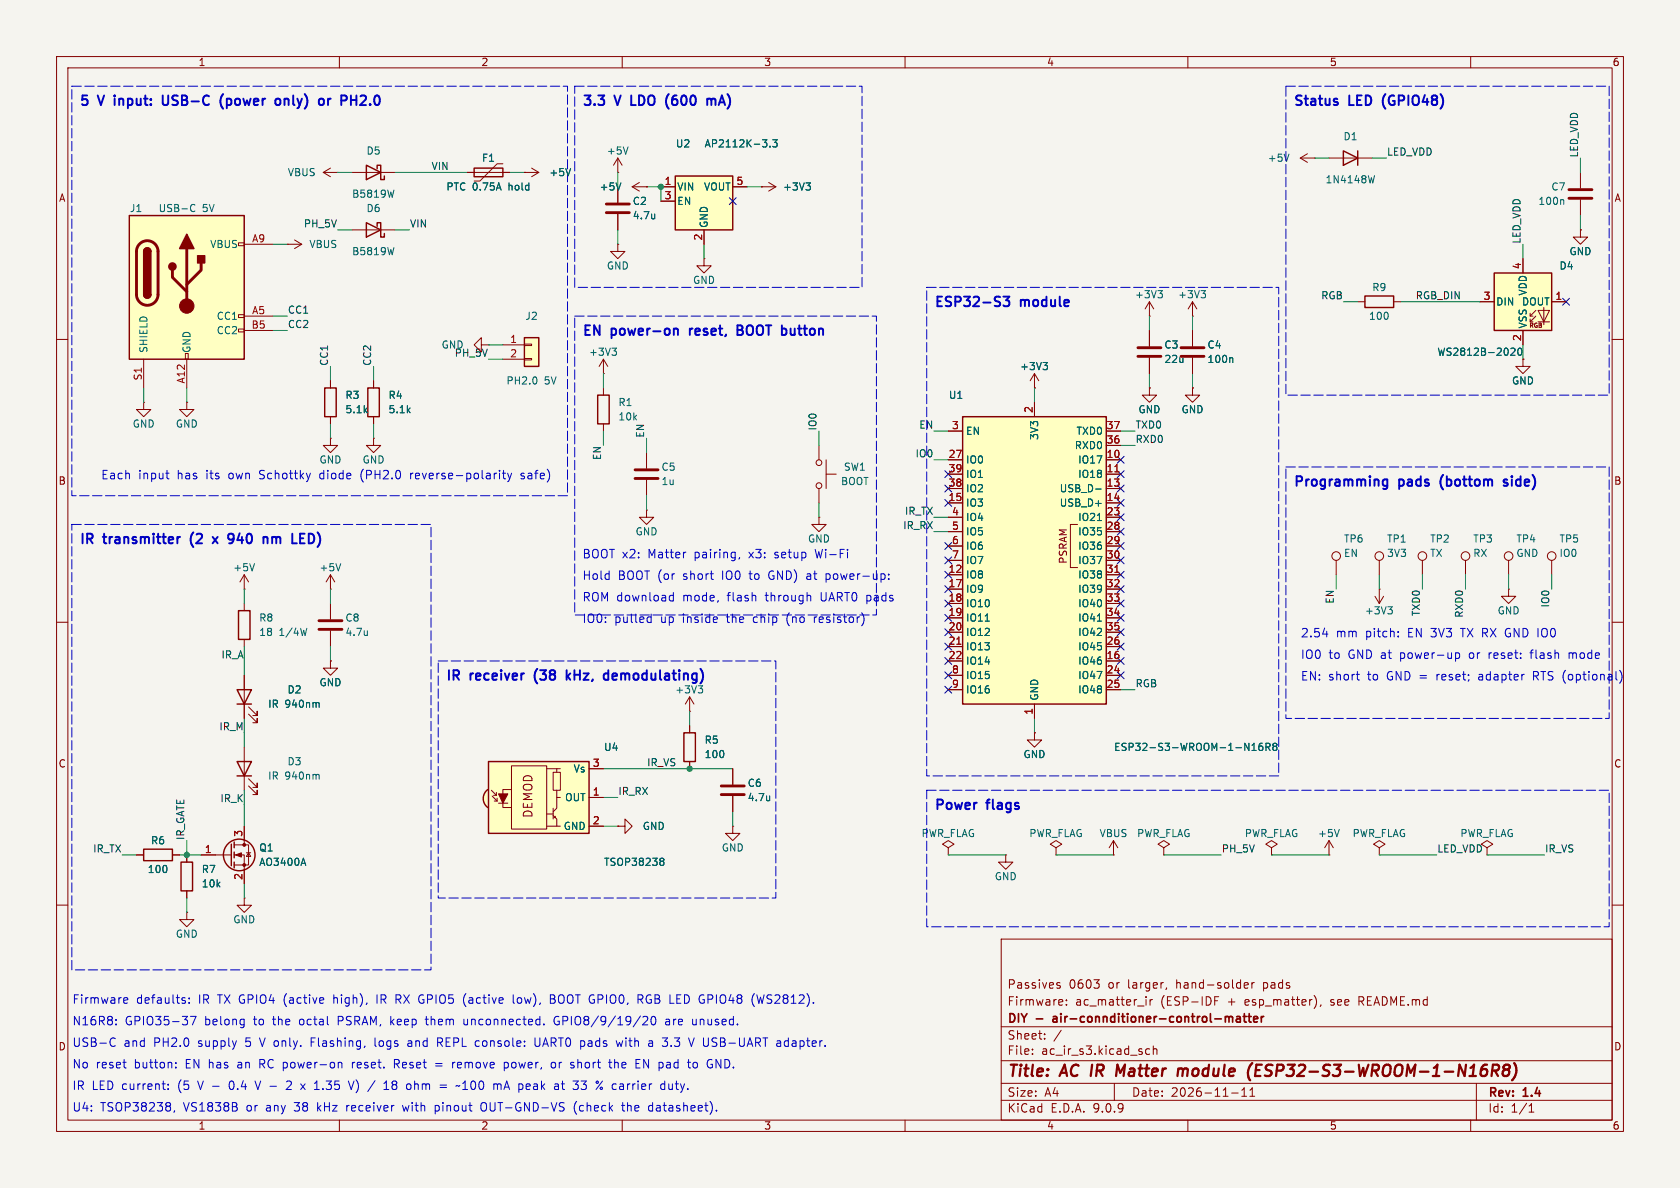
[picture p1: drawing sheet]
<svg xmlns="http://www.w3.org/2000/svg" width="297mm" height="210mm" viewBox="0 0 297 210" stroke-linecap="round" stroke-linejoin="round" font-family="sans-serif">
<path d="M0 0h297v210h-297z" fill="#f5f4ef" stroke="#f5f4ef" stroke-width=".18"/>
<g fill="none" stroke="#840000" stroke-width=".18">
<path d="M10 10h277v190h-277zM12 12h273v186h-273zM60 10v2M110 10v2M160 10v2M210 10v2M260 10v2M134.6 33h.1M134.6 33h2.6M135.9 32.3l1.3 .7M137.2 33l-1.3 .8M124.5 45.7v1.3h1.2l-1.2 1.3-1.3-1.3h1.3"/>
<path d="M124.5 45.7h.1M10 60h2M106.7 66h.1M106.7 63.5v2.5M106.7 68.6v1.3M106.7 74.9v1.3M106.7 63.5l-.8 1.3M106.7 63.5l.7 1.3M285 60h2M114.3 90.2v1.2h1.3l-1.3 1.3-1.3-1.3h1.3M114.3 90.2h.1M114.3 80v2.8"/>
<path d="M114.3 84.8v2.8M10 110h2M43.2 104.1h.1M43.2 101.6v2.5M43.2 106.7v1.3M43.2 113v1.3M43.2 119.4v7.6M43.2 101.6l-.8 1.3M43.2 101.6l.7 1.3M285 110h2M43.2 132.1v7.6M43.9 138.9l1.6 1.6v-.8v.8h-.8"/>
<path d="M43.9 137.7l1.6 1.5v-.8v.8h-.8M43.9 126.2l1.6 1.6v-.8v.8h-.8M43.9 125l1.6 1.5v-.8v.8h-.8M182.9 129.5v1.3h1.2l-1.2 1.3-1.3-1.3h1.3M182.9 129.5h.1M24.1 151.1h1.3M30.5 151.1h1.2M35.6 151.1h5.3M41.4 149.4h2.5v3.5h-2.5M41.4 151.1h1.8v5.1M43.2 158.8v1.2h1.2l-1.2 1.3-1.3-1.3h1.3M43.2 158.8h.1"/>
<path d="M43.2 146.1v3.3M43.6 150.7h.7M43.9 150.7l.4 .7h-.7zM167.6 149.9l1.1-.7-1.1-.6-1 .6 1 .7v1.2M167.6 151.1h.1M186.7 149.9l1-.7-1-.6-1 .6 1 .7v1.2M186.7 151.1h.1M196.8 151.1h.1M196.8 148.6l-.7 1.3M196.8 148.6l.8 1.3M196.8 148.6v2.5M205.7 149.9l1.1-.7-1.1-.6-1 .6 1 .7v1.2"/>
<path d="M205.7 151.1h.1M10 160h2M33 161.3v1.3h1.3l-1.3 1.2-1.3-1.2h1.3M33 161.3h.1M177 166h108v32h-108zM186.9 174.1l.5 .2 .1 .1-.1 .2-.4 .1M186.9 173.8h.5M187.8 176.8l.1 .3-.7 .1M188.5 177.6v.1M188.5 176.8v.1M193.4 173.2h.9l-.5 .6M194.2 173.9v.7"/>
<path d="M202.6 176.2v.1M202.6 176.7v1M203.3 176.7v1M203.7 176.7l-.2 .1-.2 .2M206.2 174.6l-.1 .3M214.7 176.9h.5M214.7 176.2h.8M220 174.5l.2 .2 .4-.1M220 173.9l.2-.2h.3l.2 .2v.2l-.7 .1M221.3 173.7v1M221.7 173.7l-.2 .1-.2 .2M232.6 176.4l.1 .6-.1 .8"/>
<path d="M233.5 177.6l-.1 .3M285 160h2M60 198v2M110 198v2M160 198v2M177 194.5h108M177 191.5h108M177 187.5h108M177 181.5h108M182.5 186.3v.1M182.5 185.5v.1M184.7 183.6v.1"/>
<path d="M184.7 182.8v.1M187.6 182.1l-1.3 2M197 191.5v3M203.2 185.5l-.4-.1-.3 .3v.4l.2 .2h.5M203.9 185.5l.2-.1 .4 .1v.9M203.9 184.9v1.5M210 198v2M217.7 193.2h1.2M219.5 193.8h.9M219.5 192.7l.5-.4v1.5M221 193.8h.8M221 192.7l.4-.4v1.5"/>
<path d="M260 198v2M261 191.5v6.5M270.3 196.6h.9M270.3 195.5l.4-.4v1.5"/>
</g>
<g fill="none" stroke="#840000" stroke-width=".4">
<path d="M197.6 188.2l.4 1.4 .9-1.4M208.4 189l.5-.1 .2 .3M209.1 189.2l-.1 1M209.9 189a.5 .5 0 0 0-.8 .2M221.4 187.9l-.1 .1M222 189.2h.7M223.1 188.2h-1l-.2 2h.9M263.9 188.2l1 .1a.58 .58 0 0 1-.3 1h-.8M264.3 189.3l.5 .9M266.1 189.1a.65 .65 0 0 0-.3 1 .65 .65 0 0 0 .9-.1 .65 .65 0 0 0 0-.8l-.2-.1M266.1 189.1l-.3-.2v-.3a.64 .64 0 0 1 1.1-.2v.3l-.4 .4M266.1 189.1h.4"/>
<path d="M267.7 187.9a2.32 2.32 0 0 1-.4 3.1"/>
</g>
<path d="M218.6 179.8h.6l.1 .9M219.8 179.7h.5M220 179.2v1.3l.3 .2M220.6 179.7h.6M220.8 179.2v1.3l.4 .2M223 179.7v1M223.4 179.7l-.3 .1-.1 .2M186.2 180.2v.4M219.3 180l-.5 .1a.29 .29 0 0 0-.3 .3 .29 .29 0 0 0 .3 .3l.5-.1M221.6 180.2l.7-.2v-.2l-.5-.1-.2 .2 .1 .7h.6" fill="none" stroke="#840000" stroke-width=".3"/>
<g fill="none" stroke="#840000" stroke-width=".25">
<path d="M105.7 69.9h2v5h-2zM42.2 108h2v5h-2zM41.9 134.6h2.5l-1.2 2.6zM41.9 121.9h2.5l-1.2 2.6zM41.9 137.2h2.5M41.9 124.5h2.5M25.4 150.1h5.1v2h-5.1zM40.9 149.2v3.8M41.4 148.8v1.1M41.4 150.6v1M41.4 152.4v1"/>
<circle cx="42.3" cy="151.1" r="2.79"/>
</g>
<g fill="#840000" stroke="#840000" stroke-width=".18">
<path d="M41.7 151.1l1-.4v.8z"/>
<circle cx="43.2" cy="149.4" r=".25"/>
<circle cx="43.2" cy="152.9" r=".25"/>
</g>
<path d="M142.5 32.3h.8l-.5 .5M143 32.8l.3 .3v.3l-.3 .2M108.2 61.5h.8l-.4 .5M108.7 62l.3 .3v.3l-.3 .2M45 99.6l-.4 1.3M54.2 111.1l-.3 1.2M56.2 136.9l.2 .2v.6M56.2 124.2l.2 .2v.6M53.6 151.7l.5 1.3" fill="none" stroke="#006464" stroke-width=".18"/>
<path d="M112.3 83.1h4M112.3 84.6h4" fill="none" stroke="#840000" stroke-width=".51"/>
<path d="M119.4 31.1h10.1v9.5h-10.1z" fill="#ffffc2"/>
<path d="M119.4 31.1h10.1v9.5h-10.1zM120.9 129.5h2v5.1h-2z" fill="none" stroke="#840000" stroke-width=".25"/>
<g fill="none" stroke="#840000" stroke-width=".18">
<path d="M109.2 30.5h.1M109.2 27.9l-.7 1.3M109.2 27.9l.8 1.3M109.2 27.9v2.6M109.2 33v2.8M109.2 37.8v2.8M111.8 33h2.5M111.8 33l1.2 .8M113 32.3l-1.2 .7M114.3 33h.1M116.8 33h2.6M116.8 35.6h2.6"/>
<path d="M129.5 33h2.6M109.2 43.2v1.3h1.3l-1.3 1.2-1.3-1.2h1.3M109.2 43.2h.1M124.5 40.6v2.6M279.4 40.6v1.3h1.3l-1.3 1.3-1.3-1.3h1.3M279.4 40.6h.1M144.8 78.7v2.6M210.8 68.6v1.3h1.3l-1.3 1.2-1.3-1.2h1.3M210.8 68.6h.1M144.8 91.4v1.3h1.2l-1.2 1.3-1.3-1.3h1.3M144.8 91.4h.1M144.8 86.4v2.5"/>
<path d="M146 83.8h1.8M146 81.3v5.1M121.9 128.3v1.2M121.9 134.6v1.3M129.5 135.9v2.8M109.2 146.1h1.3v-1.3l1.3 1.3-1.3 1.2v-1.2M109.2 146.1h.1M129.5 140.7v2.8"/>
<circle cx="144.8" cy="85.9" r=".51"/>
<circle cx="144.8" cy="81.8" r=".51"/>
</g>
<path d="M109.8 32.3l-.5 1.3M111 26l-.4 1.2M115.7 37.8v.9M115.7 38.6h.1M134.8 24.7h.8l-.4 .5M135.5 25.3v.6M136.1 25.9v.1M136.6 24.7h.8l-.4 .5 .3 .1v.6l-.1 .1-.6-.1M136.1 140.7v.8M136.1 141.4l-.1 .1" fill="none" stroke="#006464" stroke-width=".18"/>
<path d="M107.2 36.1h4.1M107.2 37.6h4.1M127.5 138.9h4.1M127.5 140.5h4.1" fill="none" stroke="#840000" stroke-width=".51"/>
<path d="M170.2 73.7h25.4v50.8h-25.4z" fill="#ffffc2"/>
<path d="M170.2 73.7h25.4v50.8h-25.4z" fill="none" stroke="#840000" stroke-width=".25"/>
<g fill="none" stroke="#840000" stroke-width=".18">
<path d="M203.2 55.9h.1M203.2 53.3v2.6M203.2 58.4v2.8M203.2 53.3l-.8 1.3M203.2 53.3l.8 1.3M210.8 55.9h.1M210.8 53.3l-.7 1.3M210.8 53.3l.8 1.3M210.8 53.3v2.6M210.8 58.4v2.8M167.6 76.2h2.6M182.9 68.6h.1"/>
<path d="M182.9 66v2.6M182.9 71.1v2.6M182.9 66l-.8 1.3M182.9 66l.7 1.3M195.6 76.2h2.5M195.6 78.7h2.5M203.2 68.6v1.3h1.3l-1.3 1.2-1.3-1.2h1.3M203.2 68.6h.1M203.2 63.2v2.8M210.8 63.2v2.8M167.6 81.3h2.6M167.6 83.8h2.6"/>
<path d="M167.6 86.4h2.6M167.6 88.9h2.6M167.6 91.4h2.6M167.6 94h2.6M167.6 96.5h2.6M167.6 99.1h2.6M190.5 92.7h-1.3v7.6h1.3M195.6 81.3h2.5M195.6 83.8h2.5M195.6 86.4h2.5M195.6 88.9h2.5M195.6 91.4h2.5"/>
<path d="M195.6 94h2.5M195.6 96.5h2.5M195.6 99.1h2.5M167.6 101.6h2.6M167.6 104.1h2.6M167.6 106.7h2.6M167.6 109.2h2.6M167.6 111.8h2.6M167.6 114.3h2.6M167.6 116.8h2.6M167.6 119.4h2.6M195.6 101.6h2.5"/>
<path d="M195.6 104.1h2.5M195.6 106.7h2.5M195.6 109.2h2.5M195.6 111.8h2.5M195.6 114.3h2.5M195.6 116.8h2.5M195.6 119.4h2.5M167.6 121.9h2.6M182.9 124.5v2.5M195.6 121.9h2.5"/>
</g>
<g fill="none" stroke="#006464" stroke-width=".18">
<path d="M204.7 51.4h.8l-.4 .5M205.3 51.9l.2 .2v.3l-.2 .2M212.3 51.4h.8l-.4 .5M212.9 51.9l.2 .2v.3l-.2 .2M184.4 64.1h.8l-.4 .5M184.9 64.6l.3 .2v.3l-.3 .2M217.8 63.2l.1 .2v.7M193.7 86.5h1M194 92h.7M174.2 109.8h.7M194 109.8h.7M221.3 132.7h.8"/>
<path d="M221.3 131.8l.4-.4v1.3M223.1 131.4l-.3 .1a.86 .86 0 0 0 0 1.2l.4-.2 .1-.4-.3-.2h-.2l-.3 .2M223.8 132.1l.6-.1 .1-.2v-.3l-.7-.1v1.3M224.1 132.1l.4 .6M225.3 131.9l-.3 .3 .1 .3 .2 .2 .3-.1 .1-.2v-.2l-.2-.3M225.3 131.9l-.3-.2 .3-.3h.2l.2 .2-.2 .3M225.3 131.9h.2"/>
</g>
<path d="M197.1 83.4h.7M169.2 113.9h.7M197.1 101.2h.7" fill="none" stroke="#a90000" stroke-width=".18"/>
<path d="M201.2 61.5h4M201.2 63h4M208.8 61.5h4.1M208.8 63h4.1" fill="none" stroke="#840000" stroke-width=".51"/>
<path d="M264.2 48.3h10.1v10.1h-10.1z" fill="#ffffc2"/>
<g fill="none" stroke="#840000" stroke-width=".18">
<path d="M62.2 30.5h7.6M92.7 30.5h.1M92.7 30.5h2.5M94 29.7l1.2 .8M95.2 30.5l-1.2 .7M229.9 27.9h2.5M229.9 27.9l1.2 .8M231.1 27.2l-1.2 .7M232.4 27.9h.1M234.9 27.9h7.7M279.4 30.5v2.8M279.4 35.3v2.8"/>
<path d="M62.2 40.6h7.6M240 53.3h1.3M246.4 53.3h1.2M261.6 53.3h2.6M269.2 45.7v2.6M269.2 58.4v2.6M270.5 55.9h.5M270.5 56.9h.5M271.5 54.9l-1 1v-.5M271.5 55.9l-1 1v-.5M271.9 54.9h2l-1 2zM271.9 56.9h2"/>
<path d="M272.9 54.4v3M274.3 53.3h2.6M58.4 77.5v1.2h1.3l-1.3 1.3-1.3-1.3h1.3M58.4 77.5h.1M66 67.3v1.3M66 73.7v1.2M85.1 61v-1.3l-1.3 1.3 1.3 1.2v-1.2h1.3M86.4 61h.1M269.2 63.5v1.3h1.3l-1.3 1.2-1.2-1.2h1.2M269.2 63.5h.1M236.2 99.1v2.5M243.8 99.1v2.5"/>
<path d="M251.5 99.1v2.5M259.1 99.1v2.5M266.7 99.1v2.5M274.3 99.1v2.5M58.4 104.1h.1M58.4 101.6l-.7 1.3M58.4 101.6l.8 1.3M58.4 101.6v2.5M243.1 105.4l.7 1.3M243.8 104.1h.1M243.8 104.1v2.6M244.6 105.4l-.8 1.3"/>
<path d="M266.7 104.1v1.3h1.3l-1.3 1.3-1.3-1.3h1.3M266.7 104.1h.1M33 151.1v1.3M33 157.5v1.3M177.8 151.1v1.3h1.3l-1.3 1.3-1.3-1.3h1.3M177.8 151.1h.1M224.8 149.9l1-.7-1-.6-1 .6 1 .7v1.2M224.8 151.1h.1M234.9 151.1h.1M234.9 148.6l-.7 1.3M234.9 148.6l.8 1.3M234.9 148.6v2.5"/>
<path d="M243.8 149.9l1.1-.7-1.1-.6-1 .6 1 .7v1.2M243.8 151.1h.1M262.9 149.9l1-.7-1-.6-1 .6 1 .7v1.2M262.9 151.1h.1"/>
<circle cx="236.2" cy="98.3" r=".76"/>
<circle cx="243.8" cy="98.3" r=".76"/>
<circle cx="251.5" cy="98.3" r=".76"/>
<circle cx="259.1" cy="98.3" r=".76"/>
<circle cx="266.7" cy="98.3" r=".76"/>
<circle cx="274.3" cy="98.3" r=".76"/>
</g>
<path d="M64.8 29.2l2.5 1.3-2.5 1.3zM64.8 39.4l2.5 1.2-2.5 1.3zM66.7 29.8v-.6h.6v2.6h.6v-.7M237.5 26.7l2.5 1.2-2.5 1.3zM240 26.7v2.5M66.7 40v-.6h.6v2.5h.6v-.6M241.3 52.3h5.1v2.1h-5.1zM264.2 48.3h10.1v10.1h-10.1zM65 68.6h2.1v5.1h-2.1zM32 152.4h2v5.1h-2z" fill="none" stroke="#840000" stroke-width=".25"/>
<path d="M69.6 33.6l-.3 1.3M100.9 29.8l-.4 1.3M227.9 27.2l-.4 1.3M243 31.1l-.3 1.2M276.3 35.3l.1 .2v.6M69.6 43.8l-.3 1.2M267.1 61.7l.5-.2 .2 .4-.7 .9h.7M268.5 61.6l.1-.1a.68 .68 0 0 1 .5 .7 .68 .68 0 0 1-.5 .6 .84 .84 0 0 1-.1-1.2zM60.2 99.6l-.4 1.3M245.4 107.3h.7l-.4 .4M245.9 107.7l.2 .3v.3l-.2 .2M236.8 146.6l-.5 1.3" fill="none" stroke="#006464" stroke-width=".18"/>
<path d="M277.4 33.5h4M277.4 35.1h4" fill="none" stroke="#840000" stroke-width=".51"/>
<path d="M92.7 59.7h2.5v5.1h-2.5z" fill="#ffffc2"/>
<path d="M83.8 29.7h5.1v1.5h-5.1zM92.7 59.7h2.5v5.1h-2.5z" fill="none" stroke="#840000" stroke-width=".25"/>
<g fill="none" stroke="#840000" stroke-width=".18">
<path d="M57.1 30.5l1.3 .7M57.1 30.5h2.6M58.4 29.7l-1.3 .8M59.7 30.5h.1M82.5 30.5h7.7M88.9 29h-1l-3.1 3h-1M50.8 43.2h.1M50.8 43.2h2.5M52.1 42.4l1.2 .8M53.3 43.2l-1.2 .7M25.4 71.1v1.3h1.3l-1.3 1.3-1.3-1.3h1.3M25.4 71.1h.1"/>
<path d="M33 71.1v1.3h1.3l-1.3 1.3-1.3-1.3h1.3M33 71.1h.1M88.9 61h3.8M88.9 63.5h3.8M92.7 60.8h1.3v.3h-1.3zM92.7 63.4h1.3v.2h-1.3zM58.4 106.7v2.8M58.4 111.5v2.8"/>
</g>
<path d="M94.9 66.9v.7M64.9 111.5v.8M64.9 112.2v.1" fill="none" stroke="#006464" stroke-width=".18"/>
<path d="M56.4 109.7h4.1M56.4 111.3h4.1" fill="none" stroke="#840000" stroke-width=".51"/>
<path d="M22.9 38.1h20.3v25.4h-20.3z" fill="#ffffc2"/>
<path d="M42.2 42.9h1v.5h-1zM42.2 55.6h1v.5h-1zM42.2 58.2h1v.5h-1zM43.2 43.2h5.1M43.2 55.9h5.1M43.2 58.4h5.1M25.4 63.5v5.1M32.8 62.5h.5v1h-.5zM33 63.5v5.1" fill="none" stroke="#840000" stroke-width=".18"/>
<path d="M22.9 38.1h20.3v25.4h-20.3zM25.4 44.5a.64 .64 0 0 1 .6-.7 .64 .64 0 0 1 .7 .7M25.4 52.1a.64 .64 0 0 0 .6 .6 .64 .64 0 0 0 .7-.6" fill="none" stroke="#840000" stroke-width=".25"/>
<path d="M24.7 43.1a1.9 1.9 0 0 1 2.1-.4 1.9 1.9 0 0 1 1.1 1.8v7.6a1.91 1.91 0 0 1-1.9 1.9 1.91 1.91 0 0 1-1.9-1.9v-7.8l.2-.6zM30.5 47.8v1.2l2.5 2.6M33 43.9v10.2M35.6 46.5v1.3l-2.6 2.5" fill="none" stroke="#840000" stroke-width=".51"/>
<g fill="#840000" stroke="#840000" stroke-width=".25">
<path d="M25.4 44.5h1.3v7.6h-1.3z"/>
<path d="M25.6 44a.64 .64 0 0 1 .7-.1 .64 .64 0 0 1 .4 .6h-1.3z"/>
<path d="M25.4 52.1h1.3a.64 .64 0 0 1-.7 .6 .64 .64 0 0 1-.6-.6z"/>
<path d="M33 41.4l1.3 2.5h-2.6z"/>
<path d="M34.9 45.2h1.3v1.3h-1.3z"/>
<circle cx="30.5" cy="47.1" r=".63"/>
</g>
<circle cx="33" cy="54.1" r="1.27" fill="#840000" stroke="#840000" stroke-width=".18"/>
<path d="M33.9 36.2l.3-.1 .3 .2M34.5 37.3l-.3 .1-.3-.1" fill="none" stroke="#006464" stroke-width=".18"/>
<path d="M86 139.8l.2-.2 1.2 1.6-1.2 1.5a1.97 1.97 0 0 1-.2-2.9z" fill="#ffffc2" stroke="#ffffc2" stroke-width=".18"/>
<path d="M86.4 134.6h17.7v12.7h-17.7z" fill="#ffffc2"/>
<path d="M57.4 68.6h2v5.1h-2zM86.2 139.6a1.97 1.97 0 0 0 0 3.1M86.4 134.6h17.7v12.7h-17.7z" fill="none" stroke="#840000" stroke-width=".25"/>
<g fill="none" stroke="#840000" stroke-width=".18">
<path d="M82.5 30.5h1.3M88.9 30.5h1.3M92.7 30.5h.1M109.2 33v2.8M109.2 37.8v2.8M114.3 33h.1M116.8 33h2.6M116.8 35.6h2.6M129.5 33h2.6M134.6 33h.1M124.5 40.6v2.6M203.2 58.4v2.8"/>
<path d="M210.8 58.4v2.8M261.6 53.3h2.6M269.2 45.7v2.6M269.2 58.4v2.6M274.3 53.3h2.6M279.4 40.6h.1M58.4 67.3v1.3M58.4 73.7v1.2M66 77.5v1.2h1.3l-1.3 1.3-1.2-1.3h1.2M66 77.5h.1M66 67.3v1.3M66 73.7v1.2"/>
<path d="M167.6 76.2h2.6M182.9 68.6h.1M182.9 71.1v2.6M195.6 76.2h2.5M195.6 78.7h2.5M203.2 68.6h.1M203.2 63.2v2.8M210.8 68.6h.1M210.8 63.2v2.8M269.2 63.5h.1M167.6 81.3h2.6M167.6 83.8h2.6"/>
<path d="M167.6 86.4h2.6M167.6 88.9h2.6M167.6 91.4h2.6M167.6 94h2.6M167.6 96.5h2.6M167.6 99.1h2.6M195.6 81.3h2.5M195.6 83.8h2.5M195.6 86.4h2.5M195.6 88.9h2.5M195.6 91.4h2.5M195.6 94h2.5"/>
<path d="M195.6 96.5h2.5M195.6 99.1h2.5M43.2 119.4v2.5M58.4 116.8v1.3h1.3l-1.3 1.3-1.3-1.3h1.3M58.4 116.8h.1M167.6 101.6h2.6M167.6 104.1h2.6M167.6 106.7h2.6M167.6 109.2h2.6M167.6 111.8h2.6M167.6 114.3h2.6M167.6 116.8h2.6"/>
<path d="M167.6 119.4h2.6M195.6 101.6h2.5M195.6 104.1h2.5M195.6 106.7h2.5M195.6 109.2h2.5M195.6 111.8h2.5M195.6 114.3h2.5M195.6 116.8h2.5M195.6 119.4h2.5M43.2 124.5v2.5M86.9 139.7l.9 .9M90.4 135.4h6.2v11.2h-6.2z"/>
<path d="M90.4 139.6h-1.5v3.1h1.5M96.6 135.9h1.8M97.8 136.5h1.3v3.2h-1.3zM98.4 139.7v1.3M99.1 135.9h-.7v.6M104.1 135.9h2.6M121.9 125.7h.1M121.9 123.2l-.7 1.3M121.9 123.2l.8 1.3M121.9 123.2v2.5M121.9 128.3v1.2M121.9 134.6v1.3"/>
<path d="M129.5 135.9v2.8M167.6 121.9h2.6M182.9 129.5h.1M182.9 124.5v2.5M195.6 121.9h2.5M24.1 151.1h1.3M30.5 151.1h1.2M33 151.1v1.3M33 157.5v1.3M35.6 151.1h2.5M43.2 146.1v2.5M43.2 153.7v2.5"/>
<path d="M87 140.7l.9 .9M87.2 140.6h.6M87.4 141.6h.5M87.8 140.1v.5M87.9 141.1v.5M88.1 142h1.7M96.6 146.1h1.8M96.6 143.9h1.2M97.8 144.1l.6 .7v1.3h.7M97.8 142.9v1.9M98.2 144.3v.2h-.3M99.1 141h-.7v1.9l-.6 .6"/>
<path d="M104.1 146.1h2.6M104.1 141h2.6M109.2 146.1h.1M129.5 146.1v1.2h1.3l-1.3 1.3-1.2-1.3h1.2M129.5 146.1h.1M129.5 140.7v2.8"/>
</g>
<path d="M88.1 140.3h1.7l-.9 1.7z" fill="#840000" stroke="#840000" stroke-width=".18"/>
<g fill="none" stroke="#006464" stroke-width=".18">
<path d="M100.9 29.8l-.4 1.3M109.8 32.3l-.5 1.3M115.7 37.8v.9M115.7 38.6h.1M134.8 24.7h.8l-.4 .5M135.5 25.3v.6M136.1 25.9v.1M136.6 24.7h.8l-.4 .5 .3 .1v.6l-.1 .1-.6-.1M142.5 32.3h.8l-.5 .5M143 32.8l.3 .3v.3l-.3 .2M184.4 64.1h.8l-.4 .5M184.9 64.6l.3 .2v.3l-.3 .2"/>
<path d="M217.8 63.2l.1 .2v.7M267.1 61.7l.5-.2 .2 .4-.7 .9h.7M268.5 61.6l.1-.1a.68 .68 0 0 1 .5 .7 .68 .68 0 0 1-.5 .6 .84 .84 0 0 1-.1-1.2zM193.7 86.5h1M194 92h.7M174.2 109.8h.7M194 109.8h.7M56.2 124.2l.2 .2v.6M124 121.7l.2 .3v.3l-.2 .2M221.3 132.7h.8M221.3 131.8l.4-.4v1.3M223.1 131.4l-.3 .1a.86 .86 0 0 0 0 1.2l.4-.2 .1-.4-.3-.2h-.2l-.3 .2"/>
<path d="M223.8 132.1l.6-.1 .1-.2v-.3l-.7-.1v1.3M224.1 132.1l.4 .6M225.3 131.9l-.3 .3 .1 .3 .2 .2 .3-.1 .1-.2v-.2l-.2-.3M225.3 131.9l-.3-.2 .3-.3h.2l.2 .2-.2 .3M225.3 131.9h.2M53.6 151.7l.5 1.3M116.9 151.7h.2l.3 .3-.3 .3M116.9 152.3h.2M117.1 152.3l.3 .2v.2l-.1 .2-.4 .1M136.1 140.7v.8M136.1 141.4l-.1 .1"/>
</g>
<g fill="none" stroke="#009600" stroke-width=".18">
<path d="M59.7 30.5h2.5M69.8 30.5h12.7M90.2 30.5h2.5M109.2 30.5v2.5M114.3 33h2.5v2.6M132.1 33h2.5M232.4 27.9h2.5M242.6 27.9h2.5M279.4 27.9v2.6M279.4 38.1v2.5M48.3 55.9h2.5M48.3 43.2h2.5"/>
<path d="M48.3 58.4h2.5M59.7 40.6h2.5M69.8 40.6h2.6M109.2 40.6v2.6M124.5 43.2v2.5M203.2 55.9v2.5M210.8 55.9v2.5M237.5 53.3h2.5M247.6 53.3h14M269.2 43.2v2.5M25.4 68.6v2.5M33 68.6v2.5"/>
<path d="M58.4 64.8v2.5M58.4 74.9v2.6M66 64.8v2.5M66 74.9v2.6M86.4 63.5h2.5M86.4 61h2.5M106.7 66v2.6M106.7 76.2v2.5M114.3 77.5v2.5M144.8 76.2v2.5M165.1 76.2h2.5M182.9 68.6v2.5"/>
<path d="M198.1 76.2h2.6M198.1 78.7h2.6M203.2 66v2.6M210.8 66v2.6M269.2 61v2.5M114.3 87.6v2.6M144.8 88.9v2.5M165.1 94h2.5M165.1 81.3h2.5M165.1 91.4h2.5M43.2 104.1v2.6M43.2 114.3v5.1"/>
<path d="M58.4 104.1v2.6M58.4 114.3v2.5M236.2 101.6v2.5M243.8 101.6v2.5M251.5 101.6v2.5M259.1 101.6v2.5M266.7 101.6v2.5M274.3 101.6v2.5M43.2 127v5.1M43.2 139.7v6.4M106.7 135.9h22.8M121.9 125.7v2.6"/>
<path d="M182.9 127v2.5M198.1 121.9h2.6M21.6 151.1h2.5M31.7 151.1h3.9M33 148.6v2.5M33 158.8v2.5M43.2 156.2v2.6M106.7 141h2.5M106.7 146.1h2.5M129.5 143.5v2.6M167.6 151.1h10.2M186.7 151.1h10.1"/>
<path d="M205.7 151.1h10.2M224.8 151.1h10.1M243.8 151.1h10.2M262.9 151.1h10.1"/>
</g>
<g fill="none" stroke="#000084" stroke-width=".18">
<path d="M128.9 35l1.2 1.2M130.1 35l-1.2 1.2M276.3 52.7l1.2 1.2M277.5 52.7l-1.2 1.2M167 98.5l1.2 1.2M167 95.9l1.2 1.2M167 88.3l1.2 1.2M167 85.8l1.2 1.2M167 83.2l1.2 1.2M168.2 98.5l-1.2 1.2M168.2 95.9l-1.2 1.2M168.2 88.3l-1.2 1.2"/>
<path d="M168.2 85.8l-1.2 1.2M168.2 83.2l-1.2 1.2M197.5 98.5l1.2 1.2M197.5 95.9l1.2 1.2M197.5 88.3l1.2 1.2M197.5 85.8l1.2 1.2M197.5 83.2l1.2 1.2M197.5 80.7l1.2 1.2M197.5 93.4l1.2 1.2M197.5 90.8l1.2 1.2M198.7 98.5l-1.2 1.2M198.7 95.9l-1.2 1.2"/>
<path d="M198.7 88.3l-1.2 1.2M198.7 83.2l-1.2 1.2M198.7 85.8l-1.2 1.2M198.7 80.7l-1.2 1.2M198.7 93.4l-1.2 1.2M198.7 90.8l-1.2 1.2M167 106.1l1.2 1.2M167 103.5l1.2 1.2M167 101l1.2 1.2M167 108.6l1.2 1.2M167 113.7l1.2 1.2M167 116.2l1.2 1.2"/>
<path d="M167 118.8l1.2 1.2M167 111.2l1.2 1.2M168.2 106.1l-1.2 1.2M168.2 103.5l-1.2 1.2M168.2 101l-1.2 1.2M168.2 118.8l-1.2 1.2M168.2 108.6l-1.2 1.2M168.2 113.7l-1.2 1.2M168.2 116.2l-1.2 1.2M168.2 111.2l-1.2 1.2M197.5 118.8l1.2 1.2M197.5 101l1.2 1.2"/>
<path d="M197.5 103.5l1.2 1.2M197.5 106.1l1.2 1.2M197.5 108.6l1.2 1.2M197.5 111.2l1.2 1.2M197.5 113.7l1.2 1.2M197.5 116.2l1.2 1.2M198.7 118.8l-1.2 1.2M198.7 101l-1.2 1.2M198.7 103.5l-1.2 1.2M198.7 106.1l-1.2 1.2M198.7 108.6l-1.2 1.2M198.7 111.2l-1.2 1.2"/>
<path d="M198.7 113.7l-1.2 1.2M198.7 116.2l-1.2 1.2M167 121.3l1.2 1.2M168.2 121.3l-1.2 1.2"/>
</g>
<g fill="none" stroke="#0000c2" stroke-width=".18">
<path d="M29.3 83.6h.6M29.6 84.6h.3M63.9 83.6v1M72.6 83.6v1M72.9 83.6l-.3 .3M88.8 83.6h.6M89 83.1v1.3l.4 .2M89.7 83.6l.4 1M90.1 84.6l-.1 .4-.3 .1M90.5 83.6l-.4 1M92.1 84.6h.4M92.5 83.6l-.3 .1-.1 .2 .1 .2h.3"/>
<path d="M130.8 98.5l-.2 .3M114.7 109l.4 .1M115.1 108.5v1.5M115.1 110h-.4M118.5 106.2h.5M118.5 105.3h.5M119 104.7v1.5M142.7 101.9v.5M143.3 105.3v.9M144 109v1M144.1 109.1l-.1 .2M146 101.4v1.5"/>
<path d="M146 102.4h.5M146.5 101.4l-.5 .1M152.7 109v1M157.1 102.3v.1M157.1 101.5v.1M233.8 112.1h1M239.8 119.2h.5M247.2 112.4v.2M247.2 111.7v.1M257.3 115.4v1.5M257.3 115.5l.5-.1 .2 .3v.4l-.1 .2h-.6M270.5 115.4h.5"/>
<path d="M271.1 119.5h.6M271.7 118.7h-.6v1.5M277.4 115.4v1M277.6 115.4l-.2 .1M286.4 118.6a1.76 1.76 0 0 1 0 2.1M240 120.1l.3 .1M21.9 177.3h.6M21.9 176.4h.5l.2 .3-.7 .2M32.4 176.9h.3l.1 .2-.2 .3h-.3M32.4 176.4h.3M33.4 177.2v.2M33.4 176.4v.2"/>
<path d="M33.7 179.7h1l-.7 1.5M66.7 175.9v1.5M75.4 179.7v1.3l.2 .2M82 177.3l.4 .6M82.4 175.6l-.4 .7M90.7 175.9v1.2l.2 .3M97.3 176.6h.5M97.8 176.6l.3-.3-.1-.3-.2-.1h-.5v1.5h.6l.3-.3M97.8 176.6l.4 .3M98.7 179.7a.75 .75 0 0 0-.8 .7 .75 .75 0 0 0 .7 .8M112.8 175.9h.6l.3 .2-.2 .5h-.7M113.2 176.6l.5 .8"/>
<path d="M113.7 179.8l.5-.1 .2 .1 .1 .3-.9 1.1h.9M115.2 179.8l.2-.1a.81 .81 0 0 1 .6 .6 .81 .81 0 0 1-.3 .8l-.1 .1a.81 .81 0 0 1-.4-1.4zM133.8 175.9l.4 1.5 .2-1.1 .3 1.1M19.7 183.5h.4l.3 .1M20.4 184.8l-.3 .2-.4-.1M20.5 181v.2M20.5 180.2v.2M21.7 187.8h.6M22.2 188.8h.1M28.7 191.6h.5M29.1 192.6h.1M29.7 192.5v.1"/>
<path d="M29.7 191.7v.1M30.9 196.3l-.2 .3M31.1 188.6v.2M31.1 187.9v.1M43 180.2h.2M43.2 180.2l-.1 1.3M43.2 181.1l-.2 .1M45.1 191.1l.5 1.5M51.2 191.1l-.5 .1M51.4 191.7l-.8 .9h.9M53.2 191.6l.7 1M53.9 191.6l-.7 1"/>
<path d="M55 184.2h.5M55.6 192.6h.8M55.7 183.5h-.7v1.5M60 187.8l.4 .1v.1v.8M61.3 195.4v1M61.4 195.5l-.1 .2M61.6 191.1l.5 1.5 .5-1.5M62.3 187.8v1M62.6 187.8l-.3 .3M66.3 183.5v1.3l.2 .2M66.3 191l-1.3 2M67.9 192.6h.8"/>
<path d="M67.9 191.5l.4-.4v1.5M69.7 188.1h.6M70.1 188.1l.5 .7M70.3 187.3h-.6v1.5M71.2 195.4l.2 1M72.6 184h-.4M72.7 184.4h-.4a.29 .29 0 0 0-.2 .3 .29 .29 0 0 0 .2 .3h.4M75.2 180.2h.5M76.9 195.4v1.5M76.9 196.3l.5 .1M77 188h1.2M77 188.4h1.2"/>
<path d="M77.4 184.3h.5M77.4 195.4l-.5 .1M77.7 184.3l.5 .7M77.8 191.8h1.1M77.8 192.2h1.1M77.9 183.5h-.5v1.5M80 187.8v1M80.4 187.8l-.2 .1-.2 .2M81.8 192.6h.9M81.8 191.5l.4-.4v1.5M82 180.2v.8l.1 .1 .3 .1M85.7 194.9a.5 .5 0 0 0-.7 .5v.5a.5 .5 0 0 0 .7 .5"/>
<path d="M88.4 191.6l.2 .2v.8M89.2 187.9l.4-.1 .3 .3v.4l-.2 .2h-.5M89.2 187.8v1.5M94.6 183.5v1.2l.3 .3 .4-.1 .1-.2v-1.2M96.2 181v.2M97.6 187.9l.3-.1 .3 .3v.4l-.3 .3-.3-.1-.2-.2v-.4zM99.2 191.6h.6M99.5 192.5l.3 .1M101.9 194.7a1.72 1.72 0 0 0 0 2.3M102.7 191.1h1l-.5 .6h.3l.2 .3M103.7 192.3l-.3 .3h-.5M107.6 187.8h.6"/>
<path d="M108 188.8h.2M108.7 187.3v1.5M109.1 187.8l-.4 .1M109.9 195.4h.5M110.1 184l-.3 1-.3-.7-.3 .7M110.1 194.9v1.3l.3 .2M113.8 188.8v-1.5l.9 1.5M114.9 184h.3l.2 .2v.8M114.9 195.4l.5 .1M115.4 184.9l-.5 .1M115.4 184.3l-.5 .1M115.4 194.9v1.5"/>
<path d="M115.4 196.3l-.5 .1M117.7 180.2h.5l.2 .2M118.2 191.6l.1 .9 .4 .1 .2-.1M118.4 180.5l-.5 .1a.29 .29 0 0 0-.3 .3 .29 .29 0 0 0 .3 .3l.5-.1M118.7 184.8v.2M118.9 191.6v1M119.4 191.6h.5M122.8 187.8l.4 .1 .1 .2-.1 .5-.4 .2M123.1 181l-.4 .2M123.1 180.2v1M126.6 188.8v-1.5l.8 1.5M139.4 184h-.5l-.2 .3v.4l.1 .2h.6"/>
</g>
<g fill="none" stroke="#0000c2" stroke-width=".34">
<path d="M20.3 16.9v.1M20.3 17.4v1.2M28.8 16.9v1.4l.3 .3 .5-.1M39.5 16.6a1.95 1.95 0 0 0 0 2.6M40.1 18.5l.5 .1M40.1 17.4v1.7M40.6 17.4l-.5 .1M50.3 17.4v1.2M50.8 17.4l-.5 .2M58 17.4v1.2M58.5 17.4l-.3 .1-.2 .3M64 16.9l-.3 .1"/>
<path d="M64.6 17.6l-.9 1h1M111.6 16.9v1.7h.8M118 18.9l.2 .3M118.2 16.6l-.2 .4M125 17.4v1.2M125 17.6a.42 .42 0 0 1 .8 .1M125.8 17.7l.2-.3 .4 .1 .1 .2M125.8 17.7v.9M119.4 58.1l.4 .1 .1 .1v.9M122 58.1v1.1M122 58.2v.2M130.4 58.3h.5"/>
<path d="M130.9 58.3l.3 .1M131.2 57.7l-.3-.2h-.5v1.7l.8-.1M131.2 58.2l-.3 .1M177.4 52.4h1l-.5 .7a.46 .46 0 0 1 .5 .3v.4l-.1 .3h-.7l-.2-.1M31.8 94.9l-.3 .1M37.6 94.9l.9 1.1M38.5 94.9l-.9 1.1M41.2 94.5v1.1M41.3 95.1l-.1 .1M47.1 94.9l.2 .3v.8M48.1 94.9v1.1M48.8 95a.46 .46 0 0 0-.7 .1"/>
<path d="M53.1 95.2h.5M53.1 96h.8M53.1 94.3h.8M244.6 85.8h.7M244.6 84.8h.7M245.3 84.8v1.3a.46 .46 0 0 1-.8 .3M266.5 84.8h-.4l-.3 .2 .1 .2 .6 .2v.4h-.7M100.2 118.5v1.7M100.3 119.5l.5 .7M100.8 119l-.6 .7M107.1 119l.4 .1M107.5 118.5v1.7"/>
<path d="M107.5 120.1l-.4 .1"/>
</g>
<path d="M12.7 15.2h87.6v72.4h-87.6zM101.6 15.2h50.8v35.6h-50.8zM227.3 15.2h57.2v54.7h-57.2zM101.6 55.9h53.3v52.8h-53.3zM163.8 50.8h62.3v86.4h-62.3zM12.7 92.7h63.5v78.8h-63.5zM227.3 82.6h57.2v44.4h-57.2zM77.5 116.8h59.7v42h-59.7zM163.8 139.7h120.7v24.1h-120.7z" fill="none" stroke="#0000c2" stroke-width=".18" stroke-dasharray="1.7 .6"/>
<path d="M197.1 83.4h.7M169.2 113.9h.7M197.1 101.2h.7" fill="none" stroke="#a90000" stroke-width=".18"/>
<g fill="#009600" stroke="#009600" stroke-width=".18">
<circle cx="121.9" cy="135.9" r=".46"/>
<circle cx="116.8" cy="33" r=".46"/>
<circle cx="33" cy="151.1" r=".46"/>
</g>
<g font-size="2.8" fill="#840000">
<text x="178" y="190.9">Title:</text>
<text x="187.7" y="190.9">AC IR</text>
<text x="199" y="190.9">Matter</text>
<text x="210.6" y="190.9">module</text>
<text x="223.8" y="190.9">(ESP32-S3-WROOM-1-N16R8)</text>
</g>
<g font-size="2.4" fill="#0000c2">
<text x="14" y="18.8">5</text>
<text x="17.6" y="18.8">V</text>
<text x="21" y="18.8">input:</text>
<text x="30.2" y="18.8">USB-C</text>
<text x="41.1" y="18.8">(power</text>
<text x="51.5" y="18.8">only)</text>
<text x="59.9" y="18.8">or</text>
<text x="64.5" y="18.8">PH2.0</text>
<text x="102.9" y="18.8">3.3</text>
<text x="108.9" y="18.8">V</text>
<text x="112.3" y="18.8">LDO</text>
<text x="119.2" y="18.8">(600</text>
<text x="127.1" y="18.8">mA)</text>
<text x="228.6" y="18.8">Status</text>
<text x="238.6" y="18.8">LED</text>
<text x="245.2" y="18.8">(GPIO48)</text>
<text x="102.9" y="59.4">EN</text>
<text x="108.2" y="59.4">power-on</text>
<text x="122.7" y="59.4">reset,</text>
<text x="131.8" y="59.4">BOOT</text>
<text x="140.3" y="59.4">button</text>
<text x="165.1" y="54.4">ESP32-S3</text>
<text x="180.5" y="54.4">module</text>
<text x="228.6" y="86.1">Programming</text>
<text x="247.4" y="86.1">pads</text>
<text x="255.4" y="86.1">(bottom</text>
<text x="267.3" y="86.1">side)</text>
<text x="14" y="96.3">IR</text>
<text x="18.5" y="96.3">transmitter</text>
<text x="34.4" y="96.3">(2</text>
<text x="39.2" y="96.3">x</text>
<text x="42.5" y="96.3">940</text>
<text x="49.3" y="96.3">nm</text>
<text x="55.1" y="96.3">LED)</text>
<text x="78.7" y="120.4">IR</text>
<text x="83.2" y="120.4">receiver</text>
<text x="95.2" y="120.4">(38</text>
<text x="101.6" y="120.4">kHz,</text>
<text x="108.9" y="120.4">demodulating)</text>
<text x="165.1" y="143.3">Power</text>
<text x="174.6" y="143.3">flags</text>
</g>
<g font-size="2.1" fill="#0000c2">
<text x="17.8" y="84.8">Each</text>
<text x="24.4" y="84.8">input</text>
<text x="31.4" y="84.8">has</text>
<text x="36.6" y="84.8">its</text>
<text x="40.7" y="84.8">own</text>
<text x="46.3" y="84.8">Schottky</text>
<text x="57.1" y="84.8">diode</text>
<text x="64.5" y="84.8">(PH2.0</text>
<text x="73.4" y="84.8">reverse-polarity</text>
<text x="93.1" y="84.8">safe)</text>
<text x="102.9" y="98.8">BOOT x2:</text>
<text x="114.6" y="98.8">Matter</text>
<text x="122.9" y="98.8">pairing,</text>
<text x="132.7" y="98.8">x3:</text>
<text x="137.4" y="98.8">setup</text>
<text x="144.7" y="98.8">Wi-Fi</text>
<text x="102.9" y="106.4">ROM download</text>
<text x="102.9" y="102.6">Hold</text>
<text x="109.2" y="102.6">BOOT (or</text>
<text x="120.8" y="106.4">mode,</text>
<text x="120.9" y="102.6">short</text>
<text x="127.9" y="102.6">IO0</text>
<text x="128.8" y="106.4">flash</text>
<text x="132.9" y="102.6">to</text>
<text x="135.6" y="106.4">through</text>
<text x="136.5" y="102.6">GND)</text>
<text x="143.3" y="102.6">at</text>
<text x="145.5" y="106.4">UART0 pads</text>
<text x="146.8" y="102.6">power-up:</text>
<text x="102.9" y="110.2">IO0:</text>
<text x="108.6" y="110.2">pulled</text>
<text x="116.8" y="110.2">up</text>
<text x="120.8" y="110.2">inside</text>
<text x="128.8" y="110.2">the</text>
<text x="133.6" y="110.2">chip</text>
<text x="139.6" y="110.2">(no</text>
<text x="144.6" y="110.2">resistor)</text>
<text x="229.9" y="112.8">2.54</text>
<text x="236.2" y="112.8">mm</text>
<text x="241.5" y="112.8">pitch:</text>
<text x="249.1" y="112.8">EN 3V3</text>
<text x="258.7" y="112.8">TX RX GND IO0</text>
<text x="229.9" y="116.6">IO0</text>
<text x="234.9" y="116.6">to</text>
<text x="238.4" y="116.6">GND at</text>
<text x="247.8" y="116.6">power-up</text>
<text x="260.2" y="116.6">or</text>
<text x="263.7" y="116.6">reset:</text>
<text x="271.3" y="116.6">flash</text>
<text x="278.2" y="116.6">mode</text>
<text x="229.9" y="120.4">EN: short</text>
<text x="241.8" y="120.4">to</text>
<text x="245.3" y="120.4">GND =</text>
<text x="254.4" y="120.4">reset;</text>
<text x="262" y="120.4">adapter</text>
<text x="271.8" y="120.4">RTS (optional)</text>
<text x="12.7" y="177.6">Firmware</text>
<text x="24.1" y="177.6">defaults:</text>
<text x="35.2" y="177.6">IR TX GPIO4</text>
<text x="50.6" y="177.6">(active</text>
<text x="59.5" y="177.6">high),</text>
<text x="67.3" y="177.6">IR RX GPIO5</text>
<text x="83.1" y="177.6">(active</text>
<text x="92" y="177.6">low),</text>
<text x="98.7" y="177.6">BOOT GPIO0,</text>
<text x="114.5" y="177.6">RGB LED GPIO48</text>
<text x="135.2" y="177.6">(WS2812).</text>
<text x="12.7" y="181.4">N16R8:</text>
<text x="12.7" y="185.2">USB-C</text>
<text x="21.9" y="185.2">and</text>
<text x="22.1" y="181.4">GPIO35-37</text>
<text x="27.2" y="185.2">PH2.0</text>
<text x="35.2" y="185.2">supply</text>
<text x="36.2" y="181.4">belong</text>
<text x="43.7" y="185.2">5</text>
<text x="45" y="181.4">to</text>
<text x="46.4" y="185.2">V only.</text>
<text x="48.5" y="181.4">the</text>
<text x="53.3" y="181.4">octal</text>
<text x="55.7" y="185.2">Flashing,</text>
<text x="60.3" y="181.4">PSRAM, keep</text>
<text x="67.1" y="185.2">logs</text>
<text x="73.1" y="185.2">and</text>
<text x="76.2" y="181.4">them</text>
<text x="78.5" y="185.2">REPL console:</text>
<text x="83" y="181.4">unconnected.</text>
<text x="96" y="185.2">UART0 pads</text>
<text x="99.1" y="181.4">GPIO8/9/19/20</text>
<text x="110.8" y="185.2">with</text>
<text x="116.6" y="185.2">a</text>
<text x="119" y="181.4">are</text>
<text x="119.3" y="185.2">3.3</text>
<text x="123.9" y="181.4">unused.</text>
<text x="124.2" y="185.2">V USB-UART</text>
<text x="139.9" y="185.2">adapter.</text>
<text x="12.7" y="189">No</text>
<text x="16.9" y="189">reset</text>
<text x="23.8" y="189">button:</text>
<text x="33" y="189">EN has</text>
<text x="42.4" y="189">an</text>
<text x="46.4" y="189">RC power-on</text>
<text x="63.1" y="189">reset.</text>
<text x="70.7" y="189">Reset</text>
<text x="81.3" y="189">remove</text>
<text x="90.6" y="189">power,</text>
<text x="99.1" y="189">or</text>
<text x="102.7" y="189">short</text>
<text x="109.7" y="189">the</text>
<text x="114.5" y="189">EN pad</text>
<text x="124.1" y="189">to</text>
<text x="127.6" y="189">GND.</text>
<text x="12.7" y="192.8">IR LED current:</text>
<text x="12.7" y="196.6">U4:</text>
<text x="17.7" y="196.6">TSOP38238,</text>
<text x="31.6" y="192.8">(5</text>
<text x="32.5" y="196.6">VS1838B</text>
<text x="35.3" y="192.8">V -</text>
<text x="41.1" y="192.8">0.4</text>
<text x="43.7" y="196.6">or</text>
<text x="45.9" y="192.8">V -</text>
<text x="47.3" y="196.6">any</text>
<text x="51.7" y="192.8">2</text>
<text x="52.5" y="196.6">38</text>
<text x="54.4" y="192.8">x</text>
<text x="56.6" y="196.6">kHz</text>
<text x="56.9" y="192.8">1.35</text>
<text x="61.9" y="196.6">receiver</text>
<text x="63.2" y="192.8">V)</text>
<text x="69.7" y="192.8">18</text>
<text x="72.1" y="196.6">with</text>
<text x="73.8" y="192.8">ohm</text>
<text x="77.9" y="196.6">pinout</text>
<text x="79.9" y="192.8">=</text>
<text x="83" y="192.8">~100</text>
<text x="86.2" y="196.6">OUT-GND-VS</text>
<text x="89.7" y="192.8">mA peak</text>
<text x="100.8" y="192.8">at</text>
<text x="102.8" y="196.6">(check</text>
<text x="104.3" y="192.8">33</text>
<text x="108.4" y="192.8">% carrier</text>
<text x="111.5" y="196.6">the</text>
<text x="116.3" y="196.6">datasheet).</text>
<text x="120.2" y="192.8">duty.</text>
</g>
<g font-size="2.1" fill="#840000">
<text x="94.3" y="144.7" transform="rotate(-90 94.3 144.7)">DEMOD</text>
<text x="178" y="178">Firmware:</text>
<text x="178" y="175">Passives</text>
<text x="188.9" y="175">0603</text>
<text x="190.1" y="178">ac_matter_ir</text>
<text x="196" y="175">or</text>
<text x="199.5" y="175">larger,</text>
<text x="205.2" y="178">(ESP-IDF</text>
<text x="208.2" y="175">hand-solder</text>
<text x="217.2" y="178">+</text>
<text x="220.3" y="178">esp_matter),</text>
<text x="223.7" y="175">pads</text>
<text x="235.6" y="178">see</text>
<text x="240.7" y="178">README.md</text>
<text x="178" y="184">Sheet:</text>
<text x="178" y="181.2">DIY</text>
<text x="183.2" y="181.2">-</text>
<text x="186.8" y="181.2">air-connditioner-control-matter</text>
<text x="178" y="186.7">File:</text>
<text x="184.1" y="186.7">ac_ir_s3.kicad_sch</text>
<text x="178" y="196.9">KiCad</text>
<text x="178" y="194.1">Size:</text>
<text x="184.7" y="194.1">A4</text>
<text x="185.7" y="196.9">E.D.A.</text>
<text x="193.3" y="196.9">9.0.9</text>
<text x="200" y="194.1">Date:</text>
<text x="207" y="194.1">2026-11-11</text>
<text x="263" y="194.3">Rev:</text>
<text x="263" y="196.9">Id:</text>
<text x="267.1" y="196.9">1/1</text>
<text x="269.4" y="194.3">1.4</text>
</g>
<g font-size="1.8" fill="#840000">
<text x="35" y="11.9">1</text>
<text x="85" y="11.9">2</text>
<text x="135" y="11.9">3</text>
<text x="185" y="11.9">4</text>
<text x="235" y="11.9">5</text>
<text x="285" y="11.9">6</text>
<text x="10.3" y="35.9">A</text>
<text x="285.3" y="35.9">A</text>
<text x="10.3" y="85.9">B</text>
<text x="285.3" y="85.9">B</text>
<text x="188.8" y="99.8" transform="rotate(-90 188.8 99.8)">PSRAM</text>
<text x="10.3" y="135.9">C</text>
<text x="285.3" y="135.9">C</text>
<text x="10.3" y="185.9">D</text>
<text x="285.3" y="185.9">D</text>
<text x="35" y="199.9">1</text>
<text x="85" y="199.9">2</text>
<text x="135" y="199.9">3</text>
<text x="185" y="199.9">4</text>
<text x="235" y="199.9">5</text>
<text x="285" y="199.9">6</text>
</g>
<g font-size="1.8" fill="#006464">
<text x="64.7" y="27.5">D5</text>
<text x="85.1" y="28.8">F1</text>
<text x="107.2" y="27.5">+5V</text>
<text x="119.4" y="26.3">U2</text>
<text x="124.5" y="26.3">AP2112K-3.3</text>
<text x="224" y="28.8">+5V</text>
<text x="237.4" y="25">D1</text>
<text x="50.8" y="31.3">VBUS</text>
<text x="62.2" y="35.2">B5819W</text>
<text x="78.8" y="33.9">PTC 0.75A</text>
<text x="90" y="33.9">hold</text>
<text x="97" y="31.3">+5V</text>
<text x="105.9" y="33.9">+5V</text>
<text x="119.6" y="33.9">VIN</text>
<text x="124.4" y="33.9">VOUT</text>
<text x="138.3" y="33.9">+3V3</text>
<text x="234.2" y="32.6">1N4148W</text>
<text x="274.2" y="33.9">C7</text>
<text x="22.9" y="37.7">J1</text>
<text x="27.9" y="37.7">USB-C</text>
<text x="35.8" y="37.7">5V</text>
<text x="64.7" y="37.7">D6</text>
<text x="111.8" y="36.4">C2</text>
<text x="111.8" y="39">4.7u</text>
<text x="119.6" y="36.4">EN</text>
<text x="125.3" y="40.4" transform="rotate(-90 125.3 40.4)">GND</text>
<text x="271.9" y="36.4">100n</text>
<text x="37.1" y="44">VBUS</text>
<text x="54.6" y="44">VBUS</text>
<text x="62.2" y="45.3">B5819W</text>
<text x="107.2" y="47.9">GND</text>
<text x="275.6" y="47.9">D4</text>
<text x="277.4" y="45.3">GND</text>
<text x="122.4" y="50.4">GND</text>
<text x="200.6" y="52.9">+3V3</text>
<text x="208.2" y="52.9">+3V3</text>
<text x="242.5" y="51.7">R9</text>
<text x="270.1" y="52.3" transform="rotate(-90 270.1 52.3)">VDD</text>
<text x="38.2" y="56.7">CC1</text>
<text x="38.2" y="59.3">CC2</text>
<text x="92.8" y="56.7">J2</text>
<text x="241.9" y="56.7">100</text>
<text x="264.4" y="54.2">DIN</text>
<text x="269" y="54.2">DOUT</text>
<text x="270.1" y="58.2" transform="rotate(-90 270.1 58.2)">VSS</text>
<text x="26.3" y="62.5" transform="rotate(-90 26.3 62.5)">SHIELD</text>
<text x="33.9" y="62.5" transform="rotate(-90 33.9 62.5)">GND</text>
<text x="104" y="63.1">+3V3</text>
<text x="180.2" y="65.6">+3V3</text>
<text x="205.7" y="61.8">C3</text>
<text x="205.7" y="64.4">22u</text>
<text x="213.4" y="61.8">C4</text>
<text x="213.4" y="64.4">100n</text>
<text x="254" y="63.1">WS2812B-2020</text>
<text x="61" y="70.7">R3</text>
<text x="68.6" y="70.7">R4</text>
<text x="89.4" y="68.2">PH2.0</text>
<text x="96.2" y="68.2">5V</text>
<text x="109.2" y="72">R1</text>
<text x="167.6" y="70.7">U1</text>
<text x="267.2" y="68.2">GND</text>
<text x="23.4" y="75.8">GND</text>
<text x="31" y="75.8">GND</text>
<text x="61" y="73.3">5.1k</text>
<text x="68.6" y="73.3">5.1k</text>
<text x="109.2" y="74.5">10k</text>
<text x="170.7" y="77.1">EN</text>
<text x="183.7" y="77.9" transform="rotate(-90 183.7 77.9)">3V3</text>
<text x="190.2" y="77.1">TXD0</text>
<text x="201.2" y="73.3">GND</text>
<text x="208.8" y="73.3">GND</text>
<text x="56.4" y="82.1">GND</text>
<text x="64" y="82.1">GND</text>
<text x="116.8" y="83.4">C5</text>
<text x="149.1" y="83.4">SW1</text>
<text x="170.7" y="82.1">IO0</text>
<text x="189.9" y="79.6">RXD0</text>
<text x="190.5" y="82.1">IO17</text>
<text x="116.8" y="86">1u</text>
<text x="148.6" y="86">BOOT</text>
<text x="170.7" y="84.7">IO1</text>
<text x="170.7" y="87.2">IO2</text>
<text x="170.7" y="89.8">IO3</text>
<text x="187.2" y="87.2">USB_D-</text>
<text x="187.2" y="89.8">USB_D+</text>
<text x="190.5" y="84.7">IO18</text>
<text x="112.3" y="94.8">GND</text>
<text x="170.7" y="92.3">IO4</text>
<text x="170.7" y="94.8">IO5</text>
<text x="190.5" y="92.3">IO21</text>
<text x="190.5" y="94.8">IO35</text>
<text x="41.1" y="101.2">+5V</text>
<text x="56.4" y="101.2">+5V</text>
<text x="142.7" y="96.1">GND</text>
<text x="170.7" y="97.4">IO6</text>
<text x="170.7" y="99.9">IO7</text>
<text x="190.5" y="97.4">IO36</text>
<text x="190.5" y="99.9">IO37</text>
<text x="237.5" y="96.1">TP6</text>
<text x="237.5" y="98.7">EN</text>
<text x="245.1" y="96.1">TP1</text>
<text x="245.1" y="98.7">3V3</text>
<text x="252.7" y="96.1">TP2</text>
<text x="252.7" y="98.7">TX</text>
<text x="260.4" y="96.1">TP3</text>
<text x="260.4" y="98.7">RX</text>
<text x="268" y="96.1">TP4</text>
<text x="268" y="98.7">GND</text>
<text x="275.6" y="96.1">TP5</text>
<text x="275.6" y="98.7">IO0</text>
<text x="170.7" y="102.5">IO8</text>
<text x="170.7" y="105">IO9</text>
<text x="170.7" y="107.5">IO10</text>
<text x="190.5" y="102.5">IO38</text>
<text x="190.5" y="105">IO39</text>
<text x="190.5" y="107.5">IO40</text>
<text x="45.7" y="110.1">R8</text>
<text x="45.7" y="112.6">18</text>
<text x="49.3" y="112.6">1/4W</text>
<text x="61" y="110.1">C8</text>
<text x="61" y="112.6">4.7u</text>
<text x="170.7" y="110.1">IO11</text>
<text x="170.7" y="112.6">IO12</text>
<text x="190.5" y="110.1">IO41</text>
<text x="190.5" y="112.6">IO42</text>
<text x="241.2" y="108.8">+3V3</text>
<text x="264.7" y="108.8">GND</text>
<text x="170.7" y="115.2">IO13</text>
<text x="170.7" y="117.7">IO14</text>
<text x="190.5" y="115.2">IO45</text>
<text x="190.5" y="117.7">IO46</text>
<text x="47.3" y="125.3">IR</text>
<text x="50.4" y="125.3">940nm</text>
<text x="50.7" y="122.8">D2</text>
<text x="56.4" y="121.5">GND</text>
<text x="119.3" y="122.8">+3V3</text>
<text x="170.7" y="120.2">IO15</text>
<text x="170.7" y="122.8">IO16</text>
<text x="183.7" y="124" transform="rotate(-90 183.7 124)">GND</text>
<text x="190.5" y="120.2">IO47</text>
<text x="190.5" y="122.8">IO48</text>
<text x="124.5" y="131.7">R5</text>
<text x="50.7" y="135.5">D3</text>
<text x="101.3" y="136.8">Vs</text>
<text x="106.7" y="132.9">U4</text>
<text x="124.5" y="134.2">100</text>
<text x="180.8" y="134.2">GND</text>
<text x="196.9" y="132.9">ESP32-S3-WROOM-1-N16R8</text>
<text x="47.3" y="138">IR</text>
<text x="50.4" y="138">940nm</text>
<text x="99.8" y="141.8">OUT</text>
<text x="132.1" y="139.3">C6</text>
<text x="132.1" y="141.8">4.7u</text>
<text x="26.6" y="149.5">R6</text>
<text x="99.6" y="146.9">GND</text>
<text x="113.5" y="146.9">GND</text>
<text x="162.8" y="148.2">PWR_FLAG</text>
<text x="181.9" y="148.2">PWR_FLAG</text>
<text x="194.3" y="148.2">VBUS</text>
<text x="200.9" y="148.2">PWR_FLAG</text>
<text x="220" y="148.2">PWR_FLAG</text>
<text x="232.9" y="148.2">+5V</text>
<text x="239" y="148.2">PWR_FLAG</text>
<text x="258.1" y="148.2">PWR_FLAG</text>
<text x="26" y="154.5">100</text>
<text x="35.6" y="154.5">R7</text>
<text x="45.7" y="153.3">AO3400A</text>
<text x="45.7" y="150.7">Q1</text>
<text x="106.7" y="153.3">TSOP38238</text>
<text x="127.5" y="150.7">GND</text>
<text x="175.8" y="155.8">GND</text>
<text x="35.6" y="157.1">10k</text>
<text x="31" y="166">GND</text>
<text x="41.1" y="163.4">GND</text>
</g>
<g font-size="1.8" fill="#0f0f0f">
<text x="245.1" y="27.6">LED_VDD</text>
<text x="279.1" y="27.9" transform="rotate(-90 279.1 27.9)">LED_VDD</text>
<text x="76.2" y="30.1">VIN</text>
<text x="53.6" y="40.3">PH_5V</text>
<text x="72.4" y="40.3">VIN</text>
<text x="268.9" y="43.2" transform="rotate(-90 268.9 43.2)">LED_VDD</text>
<text x="233.5" y="53">RGB</text>
<text x="250.2" y="53">RGB_DIN</text>
<text x="50.8" y="58.1">CC2</text>
<text x="50.8" y="55.5">CC1</text>
<text x="58.1" y="64.8" transform="rotate(-90 58.1 64.8)">CC1</text>
<text x="65.7" y="64.8" transform="rotate(-90 65.7 64.8)">CC2</text>
<text x="78" y="61.8">GND</text>
<text x="80.3" y="63.2">PH_5V</text>
<text x="114" y="77.5" transform="rotate(-90 114 77.5)">EN</text>
<text x="144.4" y="76.2" transform="rotate(-90 144.4 76.2)">IO0</text>
<text x="162.4" y="75.9">EN</text>
<text x="200.7" y="75.9">TXD0</text>
<text x="106.3" y="81.4" transform="rotate(-90 106.3 81.4)">EN</text>
<text x="161.8" y="80.9">IO0</text>
<text x="200.7" y="78.4">RXD0</text>
<text x="159.6" y="93.6">IR_RX</text>
<text x="159.9" y="91.1">IR_TX</text>
<text x="235.9" y="106.8" transform="rotate(-90 235.9 106.8)">EN</text>
<text x="274" y="107.5" transform="rotate(-90 274 107.5)">IO0</text>
<text x="251.1" y="109" transform="rotate(-90 251.1 109)">TXD0</text>
<text x="258.7" y="109.3" transform="rotate(-90 258.7 109.3)">RXD0</text>
<text x="39" y="116.5">IR_A</text>
<text x="200.7" y="121.6">RGB</text>
<text x="38.7" y="129.2">IR_M</text>
<text x="114.3" y="135.5">IR_VS</text>
<text x="38.9" y="141.9">IR_K</text>
<text x="109.2" y="140.6">IR_RX</text>
<text x="32.7" y="148.6" transform="rotate(-90 32.7 148.6)">IR_GATE</text>
<text x="16.4" y="150.8">IR_TX</text>
<text x="215.9" y="150.8">PH_5V</text>
<text x="254" y="150.8">LED_VDD</text>
<text x="273" y="150.8">IR_VS</text>
</g>
<g font-size="1.8" fill="#a90000">
<text x="117.4" y="32.8">1</text>
<text x="117.4" y="35.3">3</text>
<text x="130.1" y="32.8">5</text>
<text x="44.5" y="42.9">A9</text>
<text x="124.2" y="42.6" transform="rotate(-90 124.2 42.6)">2</text>
<text x="269" y="47.7" transform="rotate(-90 269 47.7)">4</text>
<text x="262.2" y="53.1">3</text>
<text x="274.9" y="53.1">1</text>
<text x="44.4" y="58.2">B5</text>
<text x="44.5" y="55.6">A5</text>
<text x="90.1" y="60.7">1</text>
<text x="90.1" y="63.2">2</text>
<text x="269" y="60.4" transform="rotate(-90 269 60.4)">2</text>
<text x="25.1" y="67.4" transform="rotate(-90 25.1 67.4)">S1</text>
<text x="32.8" y="67.9" transform="rotate(-90 32.8 67.9)">A12</text>
<text x="168.2" y="75.9">3</text>
<text x="182.6" y="73.1" transform="rotate(-90 182.6 73.1)">2</text>
<text x="195.5" y="75.9">37</text>
<text x="167.6" y="81">27</text>
<text x="167.6" y="83.6">39</text>
<text x="195.5" y="78.5">36</text>
<text x="195.5" y="81">10</text>
<text x="195.5" y="83.6">11</text>
<text x="167.6" y="86.1">38</text>
<text x="167.6" y="88.6">15</text>
<text x="195.5" y="86.1">13</text>
<text x="195.5" y="88.6">14</text>
<text x="168.2" y="91.2">4</text>
<text x="168.2" y="93.7">5</text>
<text x="195.5" y="91.2">23</text>
<text x="195.5" y="93.7">28</text>
<text x="167.6" y="101.3">12</text>
<text x="168.2" y="96.3">6</text>
<text x="168.2" y="98.8">7</text>
<text x="195.5" y="96.3">29</text>
<text x="195.5" y="98.8">30</text>
<text x="195.5" y="101.3">31</text>
<text x="167.6" y="103.9">17</text>
<text x="167.6" y="106.4">18</text>
<text x="195.5" y="103.9">32</text>
<text x="195.5" y="106.4">33</text>
<text x="167.6" y="109">19</text>
<text x="167.6" y="111.5">20</text>
<text x="195.5" y="109">34</text>
<text x="195.5" y="111.5">35</text>
<text x="167.6" y="114">21</text>
<text x="167.6" y="116.6">22</text>
<text x="168.2" y="119.1">8</text>
<text x="195.5" y="114">26</text>
<text x="195.5" y="116.6">16</text>
<text x="195.5" y="119.1">24</text>
<text x="168.2" y="121.7">9</text>
<text x="195.5" y="121.7">25</text>
<text x="182.6" y="126.4" transform="rotate(-90 182.6 126.4)">1</text>
<text x="104.7" y="135.6">3</text>
<text x="104.7" y="140.7">1</text>
<text x="42.9" y="148" transform="rotate(-90 42.9 148)">3</text>
<text x="104.7" y="145.8">2</text>
<text x="36.1" y="150.9">1</text>
<text x="42.9" y="155.6" transform="rotate(-90 42.9 155.6)">2</text>
</g>
<text font-size="1.1" fill="#840000" x="270.2" y="58.1">RGB</text>
</svg>
